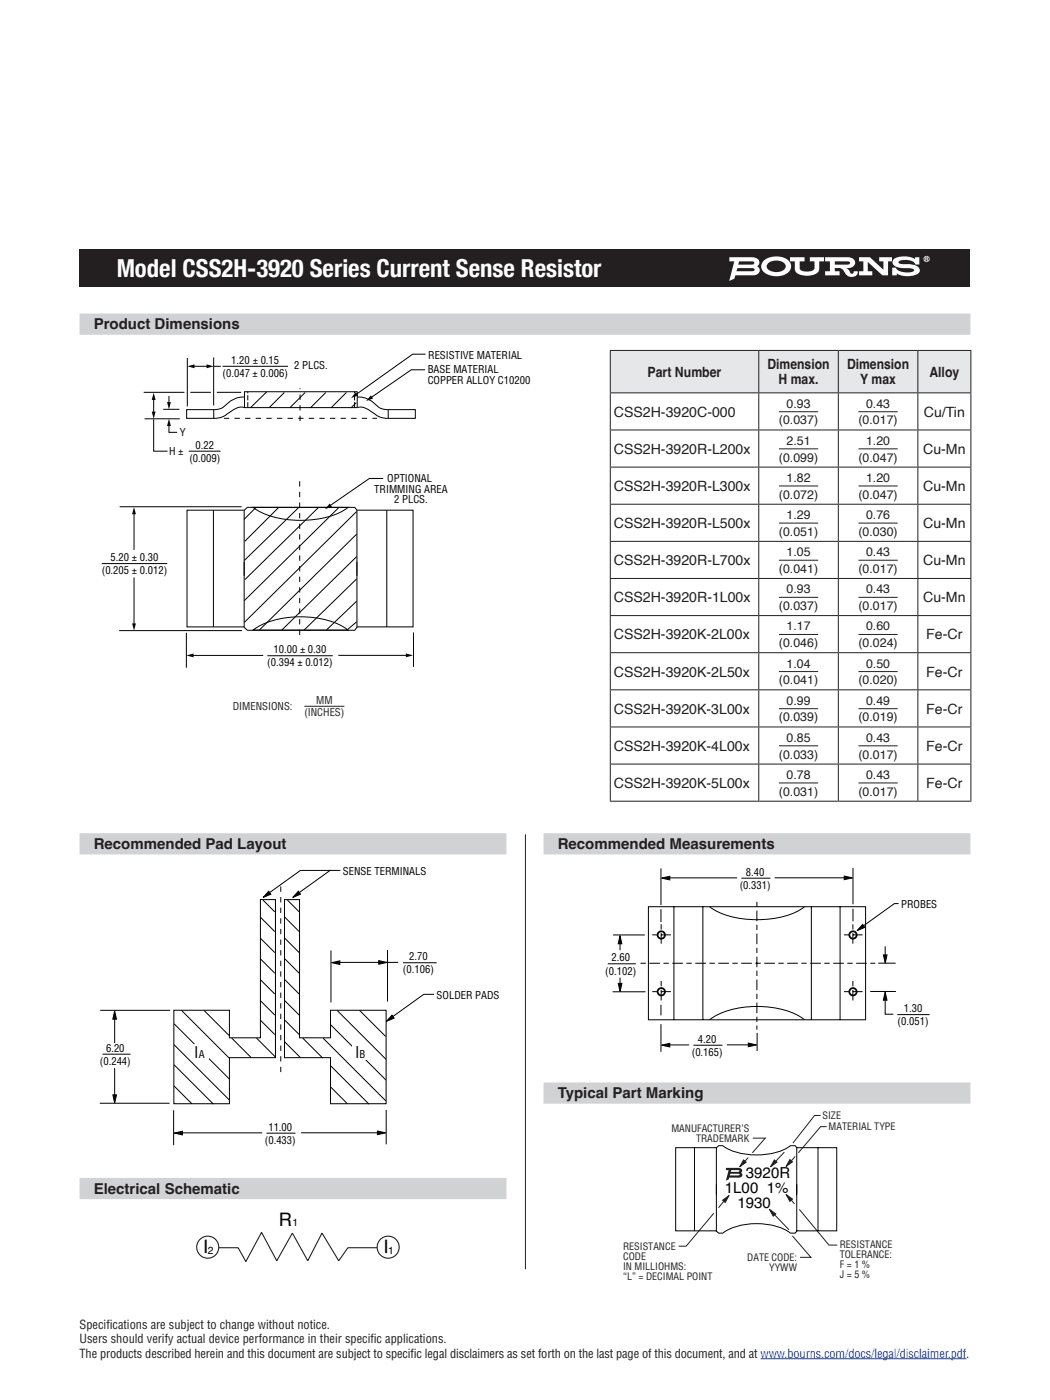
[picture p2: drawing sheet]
<svg xmlns="http://www.w3.org/2000/svg" width="210mm" height="279mm" viewBox="0 0 210 279" stroke-linecap="round" stroke-linejoin="round" font-family="sans-serif">
<path d="M15.9 49.7h177.8v7.5h-177.8z" fill="#231f20"/>
<g fill="#fff">
<path d="M157.7 51.3h2.9v.9h-1v1.3a1.6 1.6 0 0 0 1.9 .7 1.05 1.05 0 0 0 1.1-.7v-1.3h-1v-.9h2.9v.9h-1v1.5a2.12 2.12 0 0 1-2.4 1.3 2.93 2.93 0 0 1-2.4-.9l-.1-1.9h-.9z"/>
<path d="M171.4 51.3h2.2l2.7 2.5v-1.6h-.8v-.9h2.5v.9h-.8v2.7h-1.1l-2.9-2.6v1.8h.9v.8h-2.7v-.8h.9v-1.9h-.9z"/>
<path d="M178.5 51.6a4.6 4.6 0 0 1 4.1 .1v-.4h.9v1.5h-.8a2.22 2.22 0 0 0-2.7-.9l-.7 .3v.2l.5 .3h1.1a2.7 2.7 0 0 1 2.6 1 .91 .91 0 0 1-.8 1.2 4.4 4.4 0 0 1-3.7-.3v.3h-.9v-1.5h.7a2.19 2.19 0 0 0 2.3 1l1.1-.2 .3-.3a2.64 2.64 0 0 0-2.3-.4 2.56 2.56 0 0 1-2-.7l-.1-.5 .1-.4z"/>
<path d="M184.8 51.5v.1h.2v-.1zM184.7 51.4h.4v.3l.1 .3h-.2l-.1-.2-.1 .2h-.1zM184.5 51.7a.47 .47 0 0 0 .9 0 .47 .47 0 0 0-.9 0zM184.3 51.7a.61 .61 0 0 1 1.2 0 .61 .61 0 0 1-1.2 0z"/>
<path d="M147.2 53.5h2.9l.3 .1 .2 .2-.2 .3h-.4h-3zM147.5 52.2h2.6l.4 .2-.1 .3-.4 .1h-2.7zM145.6 51.3v.9h.9l-1 3.9 1.1-.5 .2-.7h3.6a.99 .99 0 0 0 1.1-.5 .99 .99 0 0 0-.4-1.3 .94 .94 0 0 0 .4-1 .94 .94 0 0 0-.9-.7z"/>
<path d="M153.3 52.5a2.61 2.61 0 0 1 3.4 .3 1.11 1.11 0 0 1-1.2 1.4 2.01 2.01 0 0 1-2.5-1zM152.5 51.9a1.59 1.59 0 0 0-.6 1.6 1.59 1.59 0 0 0 1.2 1.2 3.9 3.9 0 0 0 4.5-.7 1.73 1.73 0 0 0-1.3-2.6 4.3 4.3 0 0 0-3.8 .5z"/>
<path d="M166.6 52.2h2.6l.5 .2-.3 .3-.4 .1h-2.4zM164.7 51.3v.9h.9v1.9h-.9v.8h2.9v-.8h-1v-.6a1.57 1.57 0 0 1 2 1 1.43 1.43 0 0 0 1.3 .8 1.43 1.43 0 0 0 1.3-.8v-.4h-.8l-.1 .3-.3 .3a.6 .6 0 0 1-.5-.7l-.6-.5a1.28 1.28 0 0 0 1.7-1.4 1.4 1.4 0 0 0-1.4-.8z"/>
</g>
<path d="M15.9 64.7h177.8" fill="none" stroke="#d1d2d4" stroke-width="4.2" stroke-linecap="butt"/>
<g fill="none" stroke="#000" stroke-width=".2">
<path d="M28.7 78.3h8.1M30.7 79.6v2.8M33.7 79v1.5M37.4 71.4v9.7M38 78.3h4.1M38.6 73.1h2.9M42.6 71.4v9.5M42.7 73.1h1.4M43.3 78.3h4.8M44.4 73.1h13.1M48.8 78.2h22.5v3.1h-22.5zM48.8 79.3a4.5 4.5 0 0 0-2.9 .8 3.7 3.7 0 0 1-2.7 1.6l-6 .1v1.7h5.9a3.6 3.6 0 0 0 2.2-.9l1.3-.9a2.51 2.51 0 0 1 2.1-.4"/>
<path d="M53.2 78.2l-3.2 3.2M56.7 78.3l-2.9 3M60.9 78.3l-3.1 3.1M65 78.3l-3.1 3.1M69.1 78.3l-3 3.1M71.3 79.3a4.5 4.5 0 0 1 3 .8 3.7 3.7 0 0 0 2.6 1.6l6 .1v1.7h-5.9a3.6 3.6 0 0 1-2.2-.9l-1.3-.9a2.51 2.51 0 0 0-2.1-.4M84.8 73.8h-2.7l-8.1 5.6M84.9 70.7h-2.5l-11.4 8.1M28.9 83.6h7M30.7 83.7v6.3h2.7M32.6 81.7h3.2M33.7 84.8v1.5h1.7"/>
<path d="M37.7 90h6.3M42.7 81.8v1.7M71.1 80.4l-1 1M76.5 95.5h-2.8l-7.9 5.5M77.5 81.8v1.7M20.3 112.5h13.1M23.9 101.1h24.3M26.7 102.4v7.3M26.7 115.2v9.5M42.6 101.8v23.3M48.7 101.8h-11.4v23.3h11.4M48.7 112.1v13.1l.7 .6h21.4l.4-.6v-13.1"/>
<path d="M48.7 114.9v-13l.7-.6h21.4l.4 .6v13M50.5 101.3h18.9a16.2 16.2 0 0 1-10.6 2.5 15.3 15.3 0 0 1-8.3-2.5zM51.1 101.3l-2.4 2.4M55.5 101.3l-6.6 6.7M59.5 101.4l-10.8 10.5M63.6 101.3l-14.7 14.4M67.6 101.3l-18.8 18.6M71.2 102.1l-22.4 22.1M71.2 106.6l-19.5 19.2M71.2 111.1l-15 14.7M71.2 115.5l-10.5 10.3M71.2 120l-6 5.7"/>
<path d="M71.2 101.8h11.2v23.3h-11.2M77.2 101.8v23.3M23.8 125.9h24.5M37.2 126.3v7M38.4 130.8h14.1M50.5 125.8a17.4 17.4 0 0 1 12.9-2.4l3 .7 1.7 .8 1.3 .8zM53.4 130.9h13M67.5 130.8h13.8M71.2 124.1l-1.9 1.6M82.5 126.2v6.9"/>
</g>
<g fill="#000">
<path d="M30.7 78.4l.4 1.4h-.8zM37.4 73.1l1.4-.4v.8zM41.2 72.7l1.5 .4-1.5 .4zM71 78.3l.4 .6-1.3 .5zM74 78.9l.5 .6-1.4 .5zM30.3 82.1h.8l-.4 1.5zM33.7 83.6l.4 1.4h-.8zM33.3 80.3h.8l-.4 1.4zM26.7 101.2l.4 1.4h-.7zM65.8 100.5l.4 .6-1.4 .5zM26.4 124.4h.7l-.4 1.5zM37.2 130.8l1.4-.4v.8z"/>
<path d="M81 130.4l1.4 .4-1.4 .4z"/>
</g>
<path d="M44.7 83.5h30.6M59.8 96v31.4M59.9 84v-6.5" fill="none" stroke="#000" stroke-width=".2" stroke-dasharray="1.1 1.1" stroke-linecap="butt"/>
<path d="M49.5 81.3v-3.1M70.8 81.3v-3.1" fill="none" stroke="#000" stroke-width=".2" stroke-dasharray="1.1 .4" stroke-linecap="butt"/>
<path d="M121.8 69.9h29.6v8.5h-29.6zM151.4 69.9h15.9v8.5h-15.9zM167.3 69.9h15.9v8.5h-15.9zM183.2 69.9h10.6v8.5h-10.6z" fill="#e6e7e9"/>
<g fill="none" stroke="#231f20" stroke-width=".2">
<path d="M121.7 69.9h72.2M121.7 78.4h72.2M121.8 70v8.3M121.8 78.5v7.2M151.4 70v8.3M151.4 78.5v7.2M167.3 70v8.3M167.3 78.5v7.2M183.2 70v8.3M183.2 78.5v7.2M193.8 70v8.3M193.8 78.5v7.2"/>
<path d="M121.7 85.8h72.2M121.7 93.2h72.2M121.8 85.9v7.2M121.8 93.3v7.2M151.4 85.9v7.2M151.4 93.3v7.2M155.5 82.2h7.8M155.5 89.6h7.8M155.5 97h7.8M167.3 85.9v7.2M167.3 93.3v7.2M171.3 82.2h7.9"/>
<path d="M171.3 89.6h7.9M171.3 97h7.9M183.2 85.9v7.2M183.2 93.3v7.2M193.8 85.9v7.2M193.8 93.3v7.2M121.7 100.6h72.2M121.7 108h72.2M121.7 115.4h72.2M121.8 100.7v7.2M121.8 108.1v7.3M121.8 115.5v7.3"/>
<path d="M151.4 100.7v7.2M151.4 108.1v7.3M151.4 115.5v7.3M155.5 104.4h7.8M155.5 111.8h7.8M155.5 119.2h7.8M167.3 100.7v7.2M167.3 108.1v7.3M167.3 115.5v7.3M171.3 104.4h7.9M171.3 111.8h7.9M171.3 119.2h7.9"/>
<path d="M183.2 100.7v7.2M183.2 108.1v7.3M183.2 115.5v7.3M193.8 100.7v7.2M193.8 108.1v7.3M193.8 115.5v7.3M121.7 122.9h72.2M121.7 130.3h72.2M121.7 137.7h72.2M121.8 122.9v7.3M121.8 130.4v7.2M121.8 137.8v7.2"/>
<path d="M151.4 122.9v7.3M151.4 130.4v7.2M151.4 137.8v7.2M155.5 126.6h7.8M155.5 134h7.8M167.3 122.9v7.3M167.3 130.4v7.2M167.3 137.8v7.2M171.3 126.6h7.9M171.3 134h7.9M183.2 122.9v7.3M183.2 130.4v7.2"/>
<path d="M183.2 137.8v7.2M193.8 122.9v7.3M193.8 130.4v7.2M193.8 137.8v7.2M60.7 141h8M121.7 145.1h72.2M121.7 152.5h72.2M121.7 159.9h72.2M121.8 145.2v7.2M121.8 152.6v7.2M151.4 145.2v7.2M151.4 152.6v7.2"/>
<path d="M155.5 141.4h7.8M155.5 148.8h7.8M155.5 156.3h7.8M167.3 145.2v7.2M167.3 152.6v7.2M171.3 141.4h7.9M171.3 148.8h7.9M171.3 156.3h7.9M183.2 145.2v7.2M183.2 152.6v7.2M193.8 145.2v7.2M193.8 152.6v7.2"/>
</g>
<path d="M15.9 168.4h85.2" fill="none" stroke="#d1d2d4" stroke-width="4.2" stroke-linecap="butt"/>
<g fill="none" stroke="#000" stroke-width=".2">
<path d="M52 179.5h3v31.6h-9.2v9.2h-11.1v-18.7h11.1v5.5h6.2zM52.5 179.6l2.3 2.4M53.6 177.9l.4 .6-1.5 .6zM56.8 179.5h3v27.6h6.2v-5.5h11.1v18.7h-11.1v-9.2h-9.2zM57.4 179.6l2.3 2.4M59.5 177.9l.5 .6-1.6 .6zM66.1 173.7h-6.1l-6.4 4.6M67.9 173.7h-2l-6.4 4.6M52 199.7l2.8 2.9M52 195.5l2.8 2.9M52 191.4l2.8 2.8M52 187.2l2.8 2.9"/>
<path d="M52 183l2.8 2.9M56.8 199.7l2.9 2.9M56.8 195.5l2.9 2.9M56.8 191.4l2.9 2.8M56.8 187.2l2.9 2.9M56.8 183l2.9 2.9M66.1 189.7v10.4M66.2 192.1l1.6-.3v.7zM67.3 192.1h12.2M75.6 191.7l1.6 .4-1.6 .3zM77.3 189.6v10.3M80.4 192.1h6.7"/>
<path d="M86.6 198.4h-2l-6.4 4.6M20 201.6h14M20.4 210.4h5.6M22.5 218.5h.8l-.4 1.6zM22.9 201.8l.3 1.6h-.7zM22.9 203.4v4.8M22.9 213.1v5.7M34.7 216.7l3.6 3.6M34.7 208.5l11 11M34.7 212.5l7.9 7.9M34.8 204.3l10.9 11M36.2 201.6l9.5 9.5"/>
<path d="M40.7 201.6l5 5.1M46.2 207.2l3.9 3.9M51.2 207.2l3.8 3.8M52 203.6l2.8 2.9M56.8 203.6l2.9 2.9M56.8 207.9l3.2 3.2M64.5 207.2l12.5 12.5M66 204.5l11 11.1M66 212.7l7.6 7.7M66 216.9l3.3 3.4M67.3 201.6l9.8 9.8M71.7 201.6l5.3 5.2"/>
<path d="M78.2 202.6l.5 .6-1.6 .6zM19.9 220.2h13.9M34.7 221.6v6.9M34.8 226.1l1.6-.3v.7zM36.2 226.1h16.1M53.2 226.1h5.8M60.1 226.1h15.9M75.3 225.7l1.7 .4-1.7 .3zM77.1 221.5v6.9"/>
</g>
<path d="M56 176.9v37.2" fill="none" stroke="#000" stroke-width=".2" stroke-dasharray="1.1 1.1" stroke-linecap="butt"/>
<path d="M53.6 177.9l.4 .6-1.5 .6zM59.5 177.9l.5 .6-1.6 .6zM66.2 192.1l1.6-.3v.7zM75.6 191.7l1.6 .4-1.6 .3zM22.5 218.5h.8l-.4 1.6zM22.9 201.8l.3 1.6h-.7zM78.2 202.6l.5 .6-1.6 .6zM34.8 226.1l1.6-.3v.7zM75.3 225.7l1.7 .4-1.7 .3z" fill="#000"/>
<g fill="#fff">
<path d="M38.3 208.4h3.3v3.1h-3.3z"/>
<path d="M70.4 208.4h3.3v3.1h-3.3z"/>
</g>
<g fill="none" stroke="#000" stroke-width=".2">
<path d="M131.9 173.3v7.3M132 175.2l1.7-.3v.7zM133.4 175.2h13.7M148 175.3h5.8M154.6 175.2h14.6M168.5 174.8l1.6 .4-1.6 .4zM170.2 173.2v7.3M121.3 192.3h5.6M122.3 197.9h6.5M122.4 186.6h6.3M123.4 196.3h.7l-.4 1.6zM123.7 186.7l.4 1.7h-.7z"/>
<path d="M123.7 188.4v1.2M123.7 195.1v1.4M129.4 181h43.3v22.5h-43.3zM131.9 181.5v2.5M134.5 181v22.5M140.3 181v22.5M141.6 181a17.7 17.7 0 0 0 12.9 2.3l3-.7a9.7 9.7 0 0 0 3.1-1.6M161.9 181v22.5M167.7 181v22.5M170.2 181.4v2.5M172.2 184.5l.4 .6-1.6 .6zM173.7 197.9h5.1"/>
<path d="M175.3 192.2h3.4M176.3 190.6h.7l-.3 1.6zM176.7 198l.3 1.6h-.7zM176.7 198.4v4h1.6M176.7 188.8v2.4M179.3 180.3h-.8l-6.4 4.6M60.4 207.1l4 4.1M131.9 200.5v2.1M131.9 204.4v5.5M132 208.6l1.7-.4v.7zM133.4 208.5h4.1M138.4 208.6h5.8"/>
<path d="M145.1 208.5h5M149.3 208.2l1.7 .3-1.7 .4zM151.1 206.1v3.6M160.6 203.5a17.4 17.4 0 0 0-13-2.4l-3 .8-1.7 .7-1.3 .9M179.1 202.5h6.4"/>
</g>
<path d="M108.5 168.4h85.2M108.5 218.1h85.2M15.9 237.2h85.2" fill="none" stroke="#d1d2d4" stroke-width="4.2" stroke-linecap="butt"/>
<g fill="none" stroke="#202024" stroke-width=".22">
<path d="M43.7 249h3.8l1.6 2.8 3.1-5.9 3 5.7M75.3 249h-5.9l-1.8 2.6-3.3-5.5-2.9 5.5-3.1-5.5-3.1 5.5"/>
<circle cx="41.5" cy="248.9" r="2.2"/>
<circle cx="77.5" cy="248.9" r="2.2"/>
</g>
<path d="M151.8 271.2h41" fill="none" stroke="#0042f4" stroke-width=".2"/>
<path d="M104.9 166.5v86.8" fill="none" stroke="#231f20" stroke-width=".2"/>
<path d="M132 175.2l1.7-.3v.7zM168.5 174.8l1.6 .4-1.6 .4zM123.4 196.3h.7l-.4 1.6zM123.7 186.7l.4 1.7h-.7zM172.2 184.5l.4 .6-1.6 .6zM176.3 190.6h.7l-.3 1.6zM176.7 198l.3 1.6h-.7zM132 208.6l1.7-.4v.7zM149.3 208.2l1.7 .3-1.7 .4z" fill="#000"/>
<path d="M151.1 180v25.5M127.8 192.2h46.9M130.2 186.6h3.7M130.2 197.9h3.7M132 184.4v4.5M132 195.8v4.5M168.4 197.9h3.7M168.4 186.6h3.7M170.2 195.8v4.5M170.2 184.4v4.5" fill="none" stroke="#000" stroke-width=".2" stroke-dasharray="1.1 .7 2.1 .7" stroke-linecap="butt"/>
<g fill="none" stroke="#000" stroke-width=".35">
<circle cx="132" cy="186.6" r=".73"/>
<circle cx="132" cy="197.9" r=".73"/>
<circle cx="170.2" cy="197.9" r=".73"/>
<circle cx="170.2" cy="186.6" r=".73"/>
</g>
<path d="M145.8 234.2h1.6l.2 .2-.3 .2h-1.7zM145.9 233.5h1.5l.2 .2-.3 .2h-1.5zM144.9 233.1v.4h.5l-.5 2.1 .5-.2 .1-.4h2a.54 .54 0 0 0 .6-.3 .54 .54 0 0 0-.2-.7h.1a.47 .47 0 0 0-.1-.7l-.6-.2z" fill="#211d1e"/>
<path d="M148.4 231.5l.5 .4-1.3 1z" fill="#231f20"/>
<path d="M148.4 231.5l.5 .4-1.3 1zM149.3 231l-.8 .9M150.2 227.1h2.5l-2.6 3" fill="none" stroke="#231f20" stroke-width=".2"/>
<path d="M154.5 231.5l.6 .4-1.3 1z" fill="#231f20"/>
<path d="M154.5 231.5l.6 .4-1.3 1zM156.5 229.9l-1.8 2M163.8 222.6h-1.2l-4.4 5.5" fill="none" stroke="#231f20" stroke-width=".2"/>
<path d="M153.5 241.3l1.3 1-.5 .4z" fill="#231f20"/>
<path d="M153.5 241.3l1.3 1-.5 .4zM154.4 242.3l3.1 3.1M158.1 246.7l3.7 4.2h-2.1" fill="none" stroke="#231f20" stroke-width=".2"/>
<path d="M157.6 231.4l.6 .5-1.3 .9z" fill="#231f20"/>
<path d="M157.6 231.4l.6 .5-1.3 .9zM158.7 230.8l-.9 1.1M165 224.8h-1.2l-4.5 5.3" fill="none" stroke="#231f20" stroke-width=".2"/>
<path d="M156.9 238.4l1.3 .9-.6 .5z" fill="#231f20"/>
<path d="M156.9 238.4l1.3 .9-.6 .5zM157.8 239.3l.8 1M159.5 241.4l5.9 7.1h1.7" fill="none" stroke="#231f20" stroke-width=".2"/>
<path d="M144.2 239.5l1.3-.9-.8 1.4z" fill="#231f20"/>
<path d="M144.2 239.5l1.3-.9-.8 1.4zM144.6 239.5l-1.2 1.5M142.5 242.1l-5.6 6.6h-1.5" fill="none" stroke="#231f20" stroke-width=".2"/>
<path d="M138.6 229v16.6M142.9 229h-8.1v16.6h8.2M143 236.4v9.3l.4 .4h.8a13.2 13.2 0 0 1 13-.4l.5 .4h1M143 238.4v-9.3l.4-.5h.8a13.1 13.1 0 0 0 10.3 1.5l2.2-.8 1-.6h1l.3 .4v9.3M159 229h8v16.6h-8M159 236.4v9.3l-.3 .4M163.3 229v16.6" fill="none" stroke="#040503" stroke-width=".2"/>
<text font-size="4.9" fill="#fff" x="23.3" y="55.2">Model CSS2H-3920 Series Current Sense Resistor</text>
<g font-size="3.7" fill="#040503">
<text x="55.7" y="244.7">R</text>
<text x="40.5" y="250.1">I</text>
<text x="76.5" y="250.1">I</text>
</g>
<g font-size="3.2">
<text x="137.1" y="133.6">I</text>
<text x="38.8" y="211.1">I</text>
<text x="70.9" y="211.1">I</text>
</g>
<g font-size="3" fill="#231f20">
<text x="18.7" y="65.7">Product Dimensions</text>
<text x="18.7" y="169.5">Recommended Pad Layout</text>
<text x="111.3" y="169.5">Recommended Measurements</text>
<text x="111.3" y="219.2">Typical Part Marking</text>
<text x="18.7" y="238.3">Electrical Schematic</text>
</g>
<g font-size="3" fill="#040503">
<text x="36.5" y="206.6">I</text>
<text x="76.9" y="207">I</text>
<text x="144.7" y="238.1">1L00 1%</text>
<text x="148.8" y="235.1">3920R</text>
<text x="147.2" y="241.1">1930</text>
</g>
<g font-size="2.8" fill="#231f20">
<text x="129.2" y="75.2">Part Number</text>
<text x="153.2" y="73.7">Dimension</text>
<text x="155.4" y="76.7">H max.</text>
<text x="169" y="73.7">Dimension</text>
<text x="171.7" y="76.7">Y max</text>
<text x="185.5" y="75.2">Alloy</text>
<text x="122.5" y="83.2">CSS2H-3920C-000</text>
<text x="184.4" y="83.2">Cu/Tin</text>
<text x="122.5" y="90.6">CSS2H-3920R-L200x</text>
<text x="184.2" y="90.6">Cu-Mn</text>
<text x="122.5" y="98">CSS2H-3920R-L300x</text>
<text x="184.2" y="98">Cu-Mn</text>
<text x="122.5" y="105.4">CSS2H-3920R-L500x</text>
<text x="184.2" y="105.4">Cu-Mn</text>
<text x="122.5" y="112.8">CSS2H-3920R-L700x</text>
<text x="184.2" y="112.8">Cu-Mn</text>
<text x="122.5" y="120.2">CSS2H-3920R-1L00x</text>
<text x="184.2" y="120.2">Cu-Mn</text>
<text x="122.5" y="127.6">CSS2H-3920K-2L00x</text>
<text x="184.9" y="127.6">Fe-Cr</text>
<text x="122.5" y="135">CSS2H-3920K-2L50x</text>
<text x="184.9" y="135">Fe-Cr</text>
<text x="122.5" y="142.4">CSS2H-3920K-3L00x</text>
<text x="184.9" y="142.4">Fe-Cr</text>
<text x="122.5" y="149.8">CSS2H-3920K-4L00x</text>
<text x="184.9" y="149.8">Fe-Cr</text>
<text x="122.5" y="157.3">CSS2H-3920K-5L00x</text>
<text x="184.9" y="157.3">Fe-Cr</text>
</g>
<g font-size="2.6" fill="#231f20">
<text x="21.6" y="75.3">3.00 +0.20/-0.30</text>
<text x="18.7" y="78.7">(0.118 +0.007/-0.011)</text>
<text x="28.9" y="102.5">Y</text>
<text x="34.9" y="105.1">0.10</text>
<text x="70.1" y="106.6">(0.014 ± 0.007)</text>
<text x="72.3" y="103.3">0.35 ± 0.20</text>
<text x="33.3" y="108.4">(0.004)</text>
<text x="76.5" y="113">OPTIONAL TRIMMING AREA</text>
<text x="76.5" y="115.7">2 PLCS.</text>
<text x="74.7" y="174.8">SENSE TERMINALS</text>
<text x="19.6" y="208.1">(0.13)</text>
<text x="20.5" y="204.8">3.40</text>
<text x="56.5" y="226.1">3.40</text>
<text x="54.9" y="229.4">(0.134)</text>
<text x="53.7" y="270.2">5.36</text>
</g>
<g font-size="2.5" fill="#231f20">
<text x="157" y="81.4">0.93</text>
<text x="172.8" y="81.4">0.43</text>
<text x="155.5" y="84.7">(0.037)</text>
<text x="157" y="88.8">2.51</text>
<text x="171.3" y="84.7">(0.017)</text>
<text x="172.8" y="88.8">1.20</text>
<text x="155.5" y="92.1">(0.099)</text>
<text x="171.3" y="92.1">(0.047)</text>
<text x="155.5" y="99.5">(0.072)</text>
<text x="157" y="96.2">1.82</text>
<text x="171.3" y="99.5">(0.047)</text>
<text x="172.8" y="96.2">1.20</text>
<text x="155.5" y="106.9">(0.051)</text>
<text x="157" y="103.6">1.29</text>
<text x="171.3" y="106.9">(0.030)</text>
<text x="172.8" y="103.6">0.76</text>
<text x="157" y="111">1.05</text>
<text x="172.8" y="111">0.43</text>
<text x="155.5" y="114.3">(0.041)</text>
<text x="157" y="118.4">0.93</text>
<text x="171.3" y="114.3">(0.017)</text>
<text x="172.8" y="118.4">0.43</text>
<text x="155.5" y="121.8">(0.037)</text>
<text x="157" y="125.8">1.17</text>
<text x="171.3" y="121.8">(0.017)</text>
<text x="172.8" y="125.8">0.60</text>
<text x="155.5" y="129.2">(0.046)</text>
<text x="171.3" y="129.2">(0.024)</text>
<text x="155.5" y="136.6">(0.041)</text>
<text x="157" y="133.2">1.04</text>
<text x="171.3" y="136.6">(0.020)</text>
<text x="172.8" y="133.2">0.50</text>
<text x="155.5" y="144">(0.039)</text>
<text x="157" y="140.6">0.99</text>
<text x="171.3" y="144">(0.019)</text>
<text x="172.8" y="140.6">0.49</text>
<text x="157" y="148">0.85</text>
<text x="172.8" y="148">0.43</text>
<text x="155.5" y="151.4">(0.033)</text>
<text x="157" y="155.4">0.78</text>
<text x="171.3" y="151.4">(0.017)</text>
<text x="172.8" y="155.4">0.43</text>
<text x="155.5" y="158.8">(0.031)</text>
<text x="171.3" y="158.8">(0.017)</text>
<text x="15.9" y="265.3">Specif</text>
<text x="15.9" y="268.1">Users should verify actual device performance in their specif</text>
<text x="21.2" y="265.3">ications are subject to change without notice.</text>
<text x="73.9" y="268.1">ic applications.</text>
<text x="15.9" y="270.9">The products described herein and this document are subject to specif</text>
<text x="81.9" y="270.9">ic legal disclaimers as set forth on the last page of this document, and at www.bourns.com/docs/legal/disclaimer.pdf.</text>
</g>
<g font-size="2.1">
<text x="111.6" y="58.1">5.20 +0.30/-0.20</text>
<text x="85.5" y="71.6">RESISTIVE MATERIAL</text>
<text x="44.4" y="75.2">(0.047 ± 0.006)</text>
<text x="46.2" y="72.6">1.20 ± 0.15</text>
<text x="58.7" y="73.7">2 PLCS.</text>
<text x="85.4" y="74.5">BASE MATERIAL</text>
<text x="85.4" y="76.6">COPPER ALLOY C10200</text>
<text x="146.3" y="76.5">10.00 ± 0.30</text>
<text x="145" y="79.1">(0.394 ± 0.012)</text>
<text x="35.9" y="87.1">Y</text>
<text x="39" y="89.5">0.22</text>
<text x="33.7" y="90.7">H ±</text>
<text x="37.8" y="92.2">(0.009)</text>
<text x="78.9" y="95.2">RESISTIVE MATERIAL</text>
<text x="74.7" y="98.3">TRIMMING AREA</text>
<text x="77.3" y="96.2">OPTIONAL</text>
<text x="78.7" y="100.4">2 PLCS.</text>
<text x="78.8" y="98.1">BASE MATERIAL</text>
<text x="78.8" y="100.2">COPPER ALLOY C10200</text>
<text x="166.8" y="97.2">SENSE TERMINALS</text>
<text x="22.1" y="112">5.20 ± 0.30</text>
<text x="29.3" y="110.7">Y</text>
<text x="32" y="113">0.10</text>
<text x="82.2" y="114">(0.020 ± 0.008)</text>
<text x="20.3" y="114.6">(0.205 ± 0.012)</text>
<text x="27.1" y="114.3">H ±</text>
<text x="30.8" y="115.6">(0.004)</text>
<text x="70.7" y="119.8">OPTIONAL</text>
<text x="178.7" y="116.8">(0.106)</text>
<text x="180" y="114.1">2.70</text>
<text x="68.1" y="121.9">TRIMMING AREA</text>
<text x="72.1" y="124">2 PLCS.</text>
<text x="185.5" y="121.9">SOLDER PADS</text>
<text x="54.6" y="130.4">10.00 ± 0.30</text>
<text x="53.4" y="133">(0.394 ± 0.012)</text>
<text x="118.3" y="135">(0.244)</text>
<text x="119.5" y="132.4">6.20</text>
<text x="138" y="133.6">A</text>
<text x="151.2" y="150.8">(0.433)</text>
<text x="68.4" y="174.7">SENSE TERMINALS</text>
<text x="147.6" y="177.4">(0.331)</text>
<text x="148.9" y="174.7">8.40</text>
<text x="179.9" y="181.3">PROBES</text>
<text x="81.7" y="191.6">2.70</text>
<text x="122" y="191.8">2.60</text>
<text x="80.4" y="194.3">(0.106)</text>
<text x="120.8" y="194.5">(0.102)</text>
<text x="87.1" y="199.4">SOLDER PADS</text>
<text x="180.4" y="202">1.30</text>
<text x="21.2" y="209.9">6.20</text>
<text x="139.3" y="208.1">4.20</text>
<text x="179.1" y="204.6">(0.051)</text>
<text x="19.9" y="212.5">(0.244)</text>
<text x="39.7" y="211.1">A</text>
<text x="71.7" y="211.1">B</text>
<text x="138.1" y="210.7">(0.165)</text>
<text x="53.6" y="225.6">11.00</text>
<text x="52.9" y="228.3">(0.433)</text>
<text x="50.6" y="252.2">8.40</text>
<text x="23.7" y="269.3">2.60</text>
<text x="22.5" y="272">(0.102)</text>
</g>
<g font-size="2.1" fill="#231f20">
<text x="46.4" y="141.7">DIMENSIONS:</text>
<text x="60.7" y="143">(INCHES)</text>
<text x="63.1" y="140.4">MM</text>
</g>
<g font-size="2.1" fill="#040503">
<text x="58.3" y="244.8">1</text>
<text x="41.5" y="250.2">2</text>
<text x="77.5" y="250.2">1</text>
</g>
<g font-size="2" fill="#231f20">
<text x="134" y="225.9">MANUFACTURER’S</text>
<text x="138.9" y="227.9">TRADEMARK</text>
<text x="164.2" y="223.4">SIZE</text>
<text x="165.4" y="225.6">MATERIAL TYPE</text>
<text x="124.4" y="249.5">RESISTANCE</text>
<text x="124.4" y="251.5">CODE</text>
<text x="149.1" y="251.6">DATE CODE:</text>
<text x="167.6" y="249.1">RESISTANCE</text>
<text x="167.6" y="251.1">TOLERANCE:</text>
<text x="124.4" y="253.5">IN MILLIOHMS:</text>
<text x="124.4" y="255.5">“L” = DECIMAL POINT</text>
<text x="153.5" y="253.6">YYWW</text>
<text x="167.6" y="253.1">F = 1 %</text>
<text x="167.6" y="255.1">J = 5 %</text>
</g>
<text font-size="1.6" fill="#040503" x="37.5" y="206.7">A</text>
<text font-size="1.6" x="142.2" y="232.4">2</text>
</svg>
